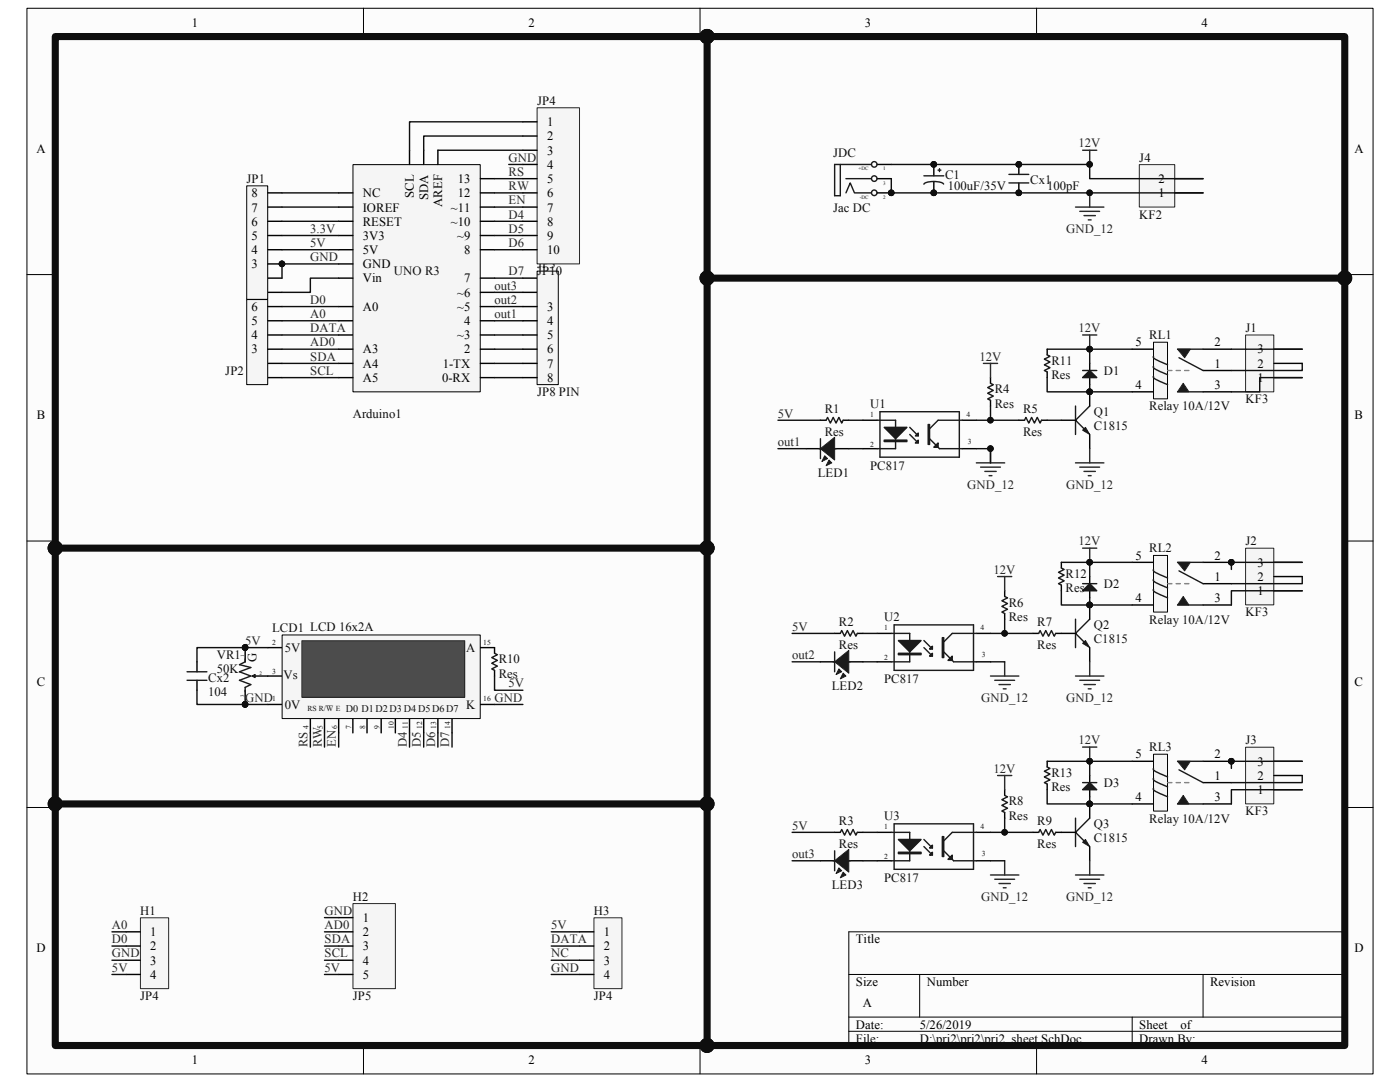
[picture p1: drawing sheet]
<svg xmlns="http://www.w3.org/2000/svg" width="279mm" height="216mm" viewBox="0 0 279 216" stroke-linecap="round" stroke-linejoin="round" font-family="sans-serif">
<path d="M5.4 1.7h268.6v212.6h-268.6z" fill="#fcfcfc"/>
<path d="M5.4 1.7h268.6v212.6h-268.6z" fill="none" stroke="#000" stroke-width=".2"/>
<path d="M11.1 7.4h257.3v201.2h-257.3z" fill="#fcfcfc"/>
<g fill="none" stroke="#000" stroke-width=".2">
<path d="M11 7.3h257.4v201.3h-257.4zM72.5 1.6v5.7M139.7 1.6v5.7M206.9 1.6v5.7M5.4 54.8h5.6M268.4 54.8h5.6M5.4 108h5.6M268.4 108h5.6M5.4 161.1h5.6M268.4 161.1h5.6M169.4 194.4h99M183.5 194.4v8.5"/>
<path d="M240.1 194.4v8.5M268.4 185.9h-99v22.7M72.5 208.6v5.7M139.7 208.6v5.7M169.4 202.9h99M169.4 205.8h99M206.9 208.6v5.7M226 202.9v5.7"/>
</g>
<path d="M172.2 83.9h2.9M172.2 89.5h2.9M192 83.9h2.8M192 89.5h2.8" fill="none" stroke="#000" stroke-width=".28"/>
<path d="M175.1 83.9h3.6v5.6h-3.6M175.6 82.2h15.9v9h-15.9zM181.6 85.3l1.7 1.7M181.6 86.7l1.7 1.7M185.5 87.5l2 2h4.5M192 83.9h-4.8l-1.7 1.7" fill="none" stroke="#1c1c1c" stroke-width=".28"/>
<path d="M176.5 85.3h4.5l-2.3 2.2z" fill="#1c1c1c"/>
<path d="M176.5 85.3h4.5l-2.3 2.2zM176.5 87.8h4.5v.3h-4.5zM176.5 88h4.5" fill="none" stroke="#1c1c1c" stroke-width=".28"/>
<path d="M183.3 87.8v.6h-.6z" fill="#1c1c1c"/>
<path d="M183.3 87.8v.6h-.6z" fill="none" stroke="#1c1c1c" stroke-width=".28"/>
<path d="M183.3 86.4v.6h-.6z" fill="#1c1c1c"/>
<path d="M183.3 86.4v.6h-.6zM185.2 84.7h.3v4h-.3zM185.4 84.7v4" fill="none" stroke="#1c1c1c" stroke-width=".28"/>
<path d="M187.2 88.4v.8h-.8z" fill="#1c1c1c"/>
<path d="M187.2 88.4v.8h-.8zM177.9 126.4h3.7v5.7h-3.7M178.4 124.7h15.9v9.1h-15.9zM184.4 127.8l1.7 1.7M184.4 129.2l1.7 1.7M188.3 130.1l2 2h4.5M194.8 126.4h-4.8l-1.7 1.7" fill="none" stroke="#1c1c1c" stroke-width=".28"/>
<path d="M175.1 126.4h2.8M175.1 132.1h2.8M194.8 126.4h2.9M194.8 132.1h2.9" fill="none" stroke="#000" stroke-width=".28"/>
<path d="M179.3 127.8h4.5l-2.2 2.3z" fill="#1c1c1c"/>
<path d="M179.3 127.8h4.5l-2.2 2.3zM179.3 130.4h4.5v.2h-4.5z" fill="none" stroke="#1c1c1c" stroke-width=".28"/>
<path d="M179.3 130.5h4.5" fill="none" stroke="#1c1c1c" stroke-width=".29"/>
<path d="M186.1 130.4v.5h-.6z" fill="#1c1c1c"/>
<path d="M186.1 130.4v.5h-.6z" fill="none" stroke="#1c1c1c" stroke-width=".28"/>
<path d="M186.1 128.9v.6h-.6z" fill="#1c1c1c"/>
<path d="M186.1 128.9v.6h-.6zM188.1 127.2h.2v4h-.2zM188.2 127.2v4" fill="none" stroke="#1c1c1c" stroke-width=".28"/>
<path d="M190 130.9v.9h-.8z" fill="#1c1c1c"/>
<path d="M190 130.9v.9h-.8zM177.9 166.1h3.7v5.7h-3.7M178.4 164.4h15.9v9.1h-15.9zM184.4 167.5l1.7 1.7M184.4 168.9l1.7 1.7M188.3 169.8l2 2h4.5M194.8 166.1h-4.8l-1.7 1.7" fill="none" stroke="#1c1c1c" stroke-width=".28"/>
<path d="M175.1 166.1h2.8M175.1 171.8h2.8M194.8 166.1h2.9M194.8 171.8h2.9" fill="none" stroke="#000" stroke-width=".28"/>
<path d="M179.3 167.5h4.5l-2.2 2.3z" fill="#1c1c1c"/>
<path d="M179.3 167.5h4.5l-2.2 2.3zM179.3 170.1h4.5v.2h-4.5zM179.3 170.2h4.5" fill="none" stroke="#1c1c1c" stroke-width=".28"/>
<path d="M186.1 170.1v.5h-.6z" fill="#1c1c1c"/>
<path d="M186.1 170.1v.5h-.6z" fill="none" stroke="#1c1c1c" stroke-width=".28"/>
<path d="M186.1 168.6v.6h-.6z" fill="#1c1c1c"/>
<path d="M186.1 168.6v.6h-.6zM188.1 166.9h.2v4h-.2zM188.2 166.9v4" fill="none" stroke="#1c1c1c" stroke-width=".28"/>
<path d="M190 170.6v.9h-.8z" fill="#1c1c1c"/>
<path d="M190 170.6v.9h-.8z" fill="none" stroke="#1c1c1c" stroke-width=".28"/>
<path d="M165.4 91.8l.6 .6-1.1 .5z" fill="#1c1c1c"/>
<path d="M165.4 91.8l.6 .6-1.1 .5z" fill="none" stroke="#1c1c1c" stroke-width=".2"/>
<path d="M164.6 90.9l.6 .6-1.2 .6z" fill="#1c1c1c"/>
<path d="M164.6 90.9l.6 .6-1.2 .6z" fill="none" stroke="#1c1c1c" stroke-width=".2"/>
<path d="M163.7 89.5l2.9-2.2v4.5z" fill="#1c1c1c"/>
<path d="M163.7 89.5l2.9-2.2v4.5z" fill="none" stroke="#1c1c1c" stroke-width=".2"/>
<path d="M163.5 89.5h.5M163.7 87.5v4M166 89.5h.9" fill="none" stroke="#1c1c1c" stroke-width=".28"/>
<path d="M160.9 89.5h2.8M166.6 89.5h2.8" fill="none" stroke="#000" stroke-width=".28"/>
<path d="M168.3 134.3l.5 .6-1.1 .6z" fill="#1c1c1c"/>
<path d="M168.3 134.3l.5 .6-1.1 .6z" fill="none" stroke="#1c1c1c" stroke-width=".2"/>
<path d="M167.4 133.5l.6 .5-1.1 .6z" fill="#1c1c1c"/>
<path d="M167.4 133.5l.6 .5-1.1 .6z" fill="none" stroke="#1c1c1c" stroke-width=".2"/>
<path d="M166.6 132.1l2.8-2.3v4.5z" fill="#1c1c1c"/>
<path d="M166.6 132.1l2.8-2.3v4.5z" fill="none" stroke="#1c1c1c" stroke-width=".2"/>
<path d="M166.3 132.1h.6M166.6 130.1v3.9M168.8 132.1h.9" fill="none" stroke="#1c1c1c" stroke-width=".28"/>
<path d="M163.7 132.1h2.9M169.4 132.1h2.8" fill="none" stroke="#000" stroke-width=".28"/>
<path d="M168.3 174l.5 .6-1.1 .6z" fill="#1c1c1c"/>
<path d="M168.3 174l.5 .6-1.1 .6z" fill="none" stroke="#1c1c1c" stroke-width=".2"/>
<path d="M167.4 173.2l.6 .5-1.1 .6z" fill="#1c1c1c"/>
<path d="M167.4 173.2l.6 .5-1.1 .6z" fill="none" stroke="#1c1c1c" stroke-width=".2"/>
<path d="M166.6 171.8l2.8-2.3v4.5z" fill="#1c1c1c"/>
<path d="M166.6 171.8l2.8-2.3v4.5z" fill="none" stroke="#1c1c1c" stroke-width=".2"/>
<g fill="none" stroke="#1c1c1c" stroke-width=".28">
<path d="M197.7 76.5l.5 .3-1.1 .5 1.1 .6-1.1 .6 1.1 .5-1.1 .6 .6 .3M164.9 83.9l.3-.6 .5 1.1 .6-1.1 .6 1.1 .5-1.1 .6 1.1 .3-.5M204.5 83.9l.2-.6 .6 1.1 .6-1.1 .5 1.1 .6-1.1 .6 1.1 .3-.5M214.6 81v5.7M217.5 81l-2.9 2.9 2.3 2.2M200.5 119l.6 .3-1.2 .6 1.2 .5-1.2 .6 1.2 .6-1.2 .5 .6 .3M167.7 126.4l.3-.6 .5 1.2 .6-1.2 .6 1.2 .5-1.2 .6 1.2 .3-.6M207.3 126.4l.3-.6 .5 1.2 .6-1.2 .6 1.2 .5-1.2 .6 1.2 .3-.6M200.5 158.7l.6 .3-1.2 .6 1.2 .5-1.2 .6 1.2 .6-1.2 .5 .6 .3M166.3 171.8h.6M166.6 169.8v3.9M167.7 166.1l.3-.6 .5 1.2 .6-1.2 .6 1.2 .5-1.2 .6 1.2 .3-.6"/>
<path d="M168.8 171.8h.9M207.3 166.1l.3-.6 .5 1.2 .6-1.2 .6 1.2 .5-1.2 .6 1.2 .3-.6"/>
</g>
<g fill="none" stroke="#000" stroke-width=".28">
<path d="M197.7 75.3v1.2M197.7 79.9v1.1M163.7 83.9h1.2M168.3 83.9h1.1M203.3 83.9h1.2M207.9 83.9h1.1M200.5 117.9v1.1M166.6 126.4h1.1M171.1 126.4h1.1M200.5 122.4v1.2M206.2 126.4h1.1M210.7 126.4h1.1"/>
<path d="M200.5 157.6v1.1M163.7 171.8h2.9M166.6 166.1h1.1M169.4 171.8h2.8M171.1 166.1h1.1M200.5 162.1v1.2M206.2 166.1h1.1M210.7 166.1h1.1"/>
</g>
<g fill="none" stroke="#0e0e0e" stroke-width=".28">
<path d="M155.3 89.5h5.6M155.3 83.9h8.4M169.4 89.5h2.8M169.4 83.9h2.8M194.8 83.9h8.5M194.8 89.5h2.9v2.9M197.7 81v2.9M158.1 132.1h5.6M158.1 126.4h8.5M172.2 132.1h2.9M172.2 126.4h2.9M197.7 126.4h8.5"/>
<path d="M197.7 132.1h2.8M200.5 123.6v2.8M158.1 171.8h5.6M158.1 166.1h8.5M172.2 171.8h2.9M172.2 166.1h2.9M197.7 166.1h8.5M197.7 171.8h2.8M200.5 163.3v2.8"/>
</g>
<g fill="#0e0e0e" stroke="#0e0e0e" stroke-width=".2">
<circle cx="197.7" cy="83.8" r=".55"/>
<circle cx="197.7" cy="89.5" r=".55"/>
<circle cx="200.5" cy="126.4" r=".55"/>
<circle cx="200.5" cy="166.1" r=".55"/>
<circle cx="217.5" cy="69.7" r=".55"/>
</g>
<g fill="none" stroke="#262626" stroke-width=".28">
<path d="M196.3 72.5h2.8M197.7 72.5v2.8M216.1 66.8h2.8M217.5 66.8v2.9M194.8 92.4h5.7M195.7 93.2h4M196.5 94.1h2.3M197.4 94.9h.6M197.7 89.5v2.9M199.1 115h2.8M200.5 115v2.9M197.7 134.9h5.6"/>
<path d="M198.5 135.7h4M199.4 136.6h2.2M200.2 137.4h.6M200.5 132.1v2.8M199.1 154.7h2.8M200.5 154.7v2.9M197.7 174.6h5.6M198.5 175.4h4M199.4 176.3h2.2M200.2 177.1h.6M200.5 171.8v2.8"/>
</g>
<path d="M216.6 85.3l.9 1.4-1.4-.9z" fill="#1c1c1c"/>
<path d="M216.6 85.3l.9 1.4-1.4-.9z" fill="none" stroke="#1c1c1c" stroke-width=".2"/>
<path d="M217.5 78.2v2.8M226 69.7h4.2M226 78.2h4.2M240.1 73.9h5.7M240.1 69.7h5.7M240.1 78.2h5.7M211.8 83.9h2.8M217.5 86.7v2.8" fill="none" stroke="#000" stroke-width=".28"/>
<circle cx="217.5" cy="78.2" r=".55" fill="#0e0e0e" stroke="#0e0e0e" stroke-width=".2"/>
<path d="M230.3 68.3h2.7v11.3h-2.7z" fill="#f5f5f5"/>
<path d="M230.2 68.3h2.8v11.3h-2.8z" fill="none" stroke="#000" stroke-width=".2"/>
<path d="M230.2 73.1a.36 .36 0 0 0 .3 .5l2.5 1.2M230.2 75.1a.36 .36 0 0 0 .3 .5l2.5 1.2M230.2 71.1v.1a.36 .36 0 0 0 .3 .5l2.5 1.1" fill="none" stroke="#1c1c1c" stroke-width=".28"/>
<path d="M235 69.7h2.6l-1.2 1.7z" fill="#1c1c1c"/>
<path d="M235 69.7h2.6l-1.2 1.7z" fill="none" stroke="#1c1c1c" stroke-width=".2"/>
<path d="M236.1 76.5l1.2 1.7h-2.3z" fill="#1c1c1c"/>
<path d="M236.1 76.5l1.2 1.7h-2.3z" fill="none" stroke="#1c1c1c" stroke-width=".2"/>
<path d="M235 78.2h5.1M235 69.7h5.1M235.3 71.4l4.8 2.5" fill="none" stroke="#1c1c1c" stroke-width=".28"/>
<path d="M237.3 73.9h-4.3" fill="none" stroke="#808080" stroke-width=".28" stroke-dasharray=".8 .8"/>
<path d="M217.5 72.5v1.4M217.5 75.3v1.5" fill="none" stroke="#000" stroke-width=".28"/>
<path d="M217.5 73.9l1.4 1.4h-2.8z" fill="#1c1c1c"/>
<path d="M216.1 73.9h2.8M217.5 73.9l1.4 1.4h-2.8zM214.6 123.6v5.6M217.5 123.6l-2.9 2.8 2.3 2.3" fill="none" stroke="#1c1c1c" stroke-width=".28"/>
<path d="M217.5 76.8v1.4h8.5M226 69.7h-8.5v2.8M209 83.9h2.8" fill="none" stroke="#0e0e0e" stroke-width=".28"/>
<g fill="#0e0e0e" stroke="#0e0e0e" stroke-width=".2">
<circle cx="217.5" cy="69.7" r=".55"/>
<circle cx="217.5" cy="78.2" r=".55"/>
<circle cx="217.5" cy="112.2" r=".55"/>
</g>
<path d="M214.6 92.4h5.7M215.5 93.2h4M216.3 94.1h2.3M217.2 94.9h.6M217.5 89.5v2.9M216.1 109.4h2.8M217.5 109.4v2.8" fill="none" stroke="#262626" stroke-width=".28"/>
<path d="M216.6 127.8l.9 1.4-1.4-.8z" fill="#1c1c1c"/>
<path d="M216.6 127.8l.9 1.4-1.4-.8z" fill="none" stroke="#1c1c1c" stroke-width=".2"/>
<path d="M226 112.2h4.2M240.1 116.5h5.7M240.1 112.2h5.7M211.8 126.4h2.8M217.5 120.7v2.9M217.5 129.2v2.9M226 120.7h4.2M240.1 120.7h5.7" fill="none" stroke="#000" stroke-width=".28"/>
<g fill="#0e0e0e" stroke="#0e0e0e" stroke-width=".2">
<circle cx="217.5" cy="120.7" r=".55"/>
<circle cx="245.7" cy="112.2" r=".55"/>
</g>
<path d="M230.3 110.9h2.7v11.2h-2.7z" fill="#f5f5f5"/>
<path d="M230.2 110.8h2.8v11.3h-2.8z" fill="none" stroke="#000" stroke-width=".2"/>
<path d="M230.2 115.6v.1a.36 .36 0 0 0 .3 .5l2.5 1.1M230.2 117.6v.1a.36 .36 0 0 0 .3 .5l2.5 1.1M230.2 113.6v.1a.36 .36 0 0 0 .3 .5l2.5 1.1" fill="none" stroke="#1c1c1c" stroke-width=".28"/>
<path d="M235 112.2h2.6l-1.2 1.7z" fill="#1c1c1c"/>
<path d="M235 112.2h2.6l-1.2 1.7z" fill="none" stroke="#1c1c1c" stroke-width=".2"/>
<path d="M236.1 119l1.2 1.7h-2.3z" fill="#1c1c1c"/>
<path d="M236.1 119l1.2 1.7h-2.3z" fill="none" stroke="#1c1c1c" stroke-width=".2"/>
<path d="M235 112.2h5.1M235.3 113.9l4.8 2.6M235 120.7h5.1" fill="none" stroke="#1c1c1c" stroke-width=".28"/>
<path d="M237.3 116.5h-4.3" fill="none" stroke="#808080" stroke-width=".28" stroke-dasharray=".8 .8"/>
<circle cx="245.7" cy="112.2" r=".55" fill="#0e0e0e" stroke="#0e0e0e" stroke-width=".2"/>
<path d="M217.5 115v1.5M217.5 117.9v1.4" fill="none" stroke="#000" stroke-width=".28"/>
<path d="M217.5 116.5l1.4 1.4h-2.8z" fill="#1c1c1c"/>
<path d="M216.1 116.5h2.8M217.5 116.5l1.4 1.4h-2.8zM214.6 163.3v5.6M217.5 163.3l-2.9 2.8 2.3 2.3" fill="none" stroke="#1c1c1c" stroke-width=".28"/>
<path d="M217.5 119.3v1.4h8.5M226 112.2h-8.5v2.8" fill="none" stroke="#0e0e0e" stroke-width=".28"/>
<g fill="#0e0e0e" stroke="#0e0e0e" stroke-width=".2">
<circle cx="217.5" cy="112.2" r=".55"/>
<circle cx="217.5" cy="120.7" r=".55"/>
<circle cx="217.5" cy="151.9" r=".55"/>
</g>
<path d="M214.6 134.9h5.7M215.5 135.7h4M216.3 136.6h2.3M217.2 137.4h.6M217.5 132.1v2.8M216.1 149.1h2.8M217.5 149.1v2.8" fill="none" stroke="#262626" stroke-width=".28"/>
<path d="M216.6 167.5l.9 1.4-1.4-.8z" fill="#1c1c1c"/>
<path d="M216.6 167.5l.9 1.4-1.4-.8z" fill="none" stroke="#1c1c1c" stroke-width=".2"/>
<path d="M226 151.9h4.2M240.1 156.2h5.7M240.1 151.9h5.7M211.8 166.1h2.8M217.5 160.4v2.9M217.5 168.9v2.9M226 160.4h4.2M240.1 160.4h5.7" fill="none" stroke="#000" stroke-width=".28"/>
<g fill="#0e0e0e" stroke="#0e0e0e" stroke-width=".2">
<circle cx="217.5" cy="160.4" r=".55"/>
<circle cx="245.7" cy="151.9" r=".55"/>
</g>
<path d="M230.3 150.5h2.7v11.3h-2.7z" fill="#f5f5f5"/>
<path d="M230.2 150.5h2.8v11.3h-2.8z" fill="none" stroke="#000" stroke-width=".2"/>
<path d="M230.2 155.3v.1a.36 .36 0 0 0 .3 .5l2.5 1.1M230.2 157.3v.1a.36 .36 0 0 0 .3 .5l2.5 1.1M230.2 153.3v.1a.36 .36 0 0 0 .3 .5l2.5 1.1" fill="none" stroke="#1c1c1c" stroke-width=".28"/>
<path d="M235 151.9h2.6l-1.2 1.7z" fill="#1c1c1c"/>
<path d="M235 151.9h2.6l-1.2 1.7z" fill="none" stroke="#1c1c1c" stroke-width=".2"/>
<path d="M236.1 158.7l1.2 1.7h-2.3z" fill="#1c1c1c"/>
<path d="M236.1 158.7l1.2 1.7h-2.3z" fill="none" stroke="#1c1c1c" stroke-width=".2"/>
<path d="M235 151.9h5.1M235.3 153.6l4.8 2.6M235 160.4h5.1" fill="none" stroke="#1c1c1c" stroke-width=".28"/>
<path d="M237.3 156.2h-4.3" fill="none" stroke="#808080" stroke-width=".28" stroke-dasharray=".8 .8"/>
<circle cx="245.7" cy="151.9" r=".55" fill="#0e0e0e" stroke="#0e0e0e" stroke-width=".2"/>
<path d="M217.5 154.7v1.5M217.5 157.6v1.4" fill="none" stroke="#000" stroke-width=".28"/>
<path d="M217.5 156.2l1.4 1.4h-2.8z" fill="#1c1c1c"/>
<path d="M216.1 156.2h2.8M217.5 156.2l1.4 1.4h-2.8z" fill="none" stroke="#1c1c1c" stroke-width=".28"/>
<path d="M217.5 159v1.4h8.5M226 151.9h-8.5v2.8" fill="none" stroke="#0e0e0e" stroke-width=".28"/>
<g fill="#0e0e0e" stroke="#0e0e0e" stroke-width=".2">
<circle cx="217.5" cy="151.9" r=".55"/>
<circle cx="217.5" cy="160.4" r=".55"/>
</g>
<path d="M214.6 174.6h5.7M215.5 175.4h4M216.3 176.3h2.3M217.2 177.1h.6M217.5 171.8v2.8" fill="none" stroke="#262626" stroke-width=".28"/>
<path d="M248.6 66.9h5.6v11.3h-5.6z" fill="#f5f5f5"/>
<path d="M248.6 66.8h5.6v11.4h-5.6z" fill="none" stroke="#262626" stroke-width=".2"/>
<path d="M254.2 75.3h5.7M254.2 72.5h5.7M254.2 69.7h5.7" fill="none" stroke="#000" stroke-width=".28"/>
<path d="M248.6 109.4h5.6v11.3h-5.6z" fill="#f5f5f5"/>
<path d="M248.6 109.4h5.6v11.3h-5.6z" fill="none" stroke="#262626" stroke-width=".2"/>
<path d="M254.2 117.9h5.7M254.2 115h5.7M254.2 112.2h5.7" fill="none" stroke="#000" stroke-width=".28"/>
<path d="M248.6 149.1h5.6v11.3h-5.6z" fill="#f5f5f5"/>
<path d="M248.6 149.1h5.6v11.3h-5.6z" fill="none" stroke="#262626" stroke-width=".2"/>
<path d="M254.2 157.6h5.7M254.2 154.7h5.7M254.2 151.9h5.7" fill="none" stroke="#000" stroke-width=".28"/>
<path d="M28.1 183.2h5.6v14.1h-5.6z" fill="#f5f5f5"/>
<path d="M28 183.1h5.7v14.2h-5.7z" fill="none" stroke="#262626" stroke-width=".2"/>
<path d="M25.2 185.9h2.8M25.2 188.8h2.8M25.2 191.6h2.8M25.2 194.4h2.8" fill="none" stroke="#000" stroke-width=".28"/>
<path d="M22.3 185.9h2.9M22.3 188.8h2.9M22.3 191.6h2.9M22.3 194.4h2.9" fill="none" stroke="#0e0e0e" stroke-width=".28"/>
<path d="M70.5 180.3h8.4v17h-8.4z" fill="#f5f5f5"/>
<path d="M70.4 180.3h8.5v17h-8.5z" fill="none" stroke="#262626" stroke-width=".2"/>
<path d="M67.6 183.1h2.8M67.6 185.9h2.8M67.6 188.8h2.8M67.6 191.6h2.8M67.6 194.4h2.8" fill="none" stroke="#000" stroke-width=".28"/>
<path d="M64.8 194.4h2.8M64.8 191.6h2.8M64.8 188.8h2.8M64.8 185.9h2.8M64.8 183.1h2.8" fill="none" stroke="#0e0e0e" stroke-width=".28"/>
<path d="M118.6 183.2h5.5v14.1h-5.5z" fill="#f5f5f5"/>
<path d="M118.5 183.1h5.6v14.2h-5.6z" fill="none" stroke="#262626" stroke-width=".2"/>
<path d="M175.1 32.8h2.8M175.1 35.6h2.8M175.1 38.5h2.8M186.4 32.8v2.3M186.4 36.2v2.3M203.3 32.8v2M203.3 36.5v2M115.7 185.9h2.8M115.7 188.8h2.8M115.7 191.6h2.8M115.7 194.4h2.8" fill="none" stroke="#000" stroke-width=".28"/>
<path d="M110 185.9h5.7M110 188.8h5.7M110 191.6h5.7M110 194.4h5.7" fill="none" stroke="#0e0e0e" stroke-width=".28"/>
<path d="M141.1 7.3v48.2M11 160.4h130.1v48.2" fill="none" stroke="#0e0e0e" stroke-width="1.4"/>
<g fill="#0e0e0e" stroke="#0e0e0e" stroke-width=".2">
<circle cx="11" cy="160.4" r="1.4"/>
<circle cx="141.1" cy="160.4" r="1.4"/>
<circle cx="141.1" cy="208.6" r="1.4"/>
<circle cx="177.9" cy="38.5" r=".55"/>
<circle cx="186.3" cy="32.8" r=".55"/>
<circle cx="186.3" cy="38.5" r=".55"/>
<circle cx="203.3" cy="38.5" r=".55"/>
<circle cx="203.3" cy="32.8" r=".55"/>
<circle cx="217.5" cy="32.8" r=".55"/>
<circle cx="217.5" cy="38.5" r=".55"/>
<circle cx="141.1" cy="55.5" r="1.4"/>
<circle cx="141.1" cy="7.3" r="1.4"/>
</g>
<g fill="none" stroke="#1c1c1c" stroke-width=".28">
<path d="M167.7 32.8v6.3h-1.1v-6.3h7.3M168.8 38.5l.9-2 .8 2h3.4M168.8 35.6h5.1M184.4 35.1h3.9M187.2 33.9h.6M187.5 33.7v.5M188.3 36.7a4.1 4.1 0 0 0-3.8-.1l-.1 .2M201.4 36.5h3.9M201.4 34.8h3.9"/>
<circle cx="174.5" cy="38.5" r=".55"/>
<circle cx="174.5" cy="35.6" r=".55"/>
<circle cx="174.5" cy="32.8" r=".55"/>
</g>
<path d="M216.1 30h2.8M217.5 30v2.8M217.5 38.5v2.8M214.6 41.3h5.7M215.5 42.2h4M216.3 43h2.3M217.2 43.9h.6" fill="none" stroke="#262626" stroke-width=".28"/>
<path d="M227.4 32.9h7v8.4h-7z" fill="#f5f5f5"/>
<path d="M227.4 32.9h7v8.4h-7z" fill="none" stroke="#262626" stroke-width=".2"/>
<g fill="none" stroke="#000" stroke-width=".28">
<path d="M234.4 38.5h5.7M234.4 35.6h5.7M53.5 129.2h2.8M53.5 134.9h2.8M95.9 129.2h2.8M53.5 140.6h2.8M61.9 143.4v2.8M64.8 143.4v2.8M67.6 143.4v2.8M70.4 143.4v2.8M73.2 143.4v2.8M76.1 143.4v2.8"/>
<path d="M78.9 143.4v2.8M81.7 143.4v2.8M84.6 143.4v2.8M87.4 143.4v2.8M90.2 143.4v2.8M95.9 140.6h2.8"/>
</g>
<path d="M56.3 126.7h39.5v16.7h-39.5z" fill="#f5f5f5"/>
<path d="M56.3 126.7h39.5v16.7h-39.5z" fill="none" stroke="#000" stroke-width=".2"/>
<path d="M60.3 127.9h32.5v11.2h-32.5z" fill="#4c4c4c"/>
<path d="M60.2 127.8h32.6v11.3h-32.6z" fill="none" stroke="#262626" stroke-width=".2"/>
<path d="M48.9 129.2v2.9M48.9 137.7v2.9M50.6 134.9h2.9" fill="none" stroke="#000" stroke-width=".28"/>
<g fill="#0e0e0e" stroke="#0e0e0e" stroke-width=".2">
<circle cx="48.9" cy="140.6" r=".55"/>
<circle cx="48.9" cy="129.2" r=".55"/>
</g>
<path d="M48.9 131.5v.6M48.9 137.2v.8M50.3 134.9h.3" fill="none" stroke="#1c1c1c" stroke-width=".28"/>
<path d="M50.3 134.9l.6-.3v.6z" fill="#1c1c1c"/>
<path d="M48.9 132.1l-1.1 .5 2.3 .6-2.3 .8 2.3 .9-2.3 .8 2.3 .9-1.2 .6M50.3 134.9l.6-.3v.6zM98.7 130.4l.6 .2-1.2 .6 1.2 .6-1.2 .5 1.2 .6-1.2 .6 .6 .3" fill="none" stroke="#1c1c1c" stroke-width=".28"/>
<g fill="#0e0e0e" stroke="#0e0e0e" stroke-width=".2">
<circle cx="48.9" cy="140.6" r=".55"/>
<circle cx="48.9" cy="129.2" r=".55"/>
<circle cx="11" cy="109.4" r="1.4"/>
<circle cx="141.1" cy="109.4" r="1.4"/>
<circle cx="141.1" cy="7.3" r="1.4"/>
<circle cx="268.4" cy="55.5" r="1.4"/>
<circle cx="141.1" cy="208.6" r="1.4"/>
<circle cx="11" cy="160.4" r="1.4"/>
<circle cx="141.1" cy="160.4" r="1.4"/>
<circle cx="141.1" cy="55.5" r="1.4"/>
<circle cx="245.7" cy="112.2" r=".55"/>
<circle cx="245.7" cy="151.9" r=".55"/>
</g>
<path d="M67.6 66.8h2.8M67.6 64h2.8M98.7 129.2v1.2M98.7 133.8v1.1" fill="none" stroke="#000" stroke-width=".28"/>
<g fill="none" stroke="#0e0e0e" stroke-width=".28">
<path d="M245.8 69.7h14.1M259.9 72.5v1.4h-14.1M259.9 75.3h-8.5v2.9h-5.6M11 109.4h130.1M259.9 112.2h-14.1v1.4M259.9 117.9h-14.1v2.8M259.9 115v1.5h-14.1M98.7 134.9v2.8h5.7M61.9 146.2v2.9M64.8 146.2v2.9M67.6 146.2v2.9M81.7 146.2v2.9"/>
<path d="M84.6 146.2v2.9M87.4 146.2v2.9M90.2 146.2v2.9M98.7 140.6h5.7M259.9 151.9h-14.1v1.4M259.9 154.7v1.5h-14.1M259.9 157.6h-14.1v2.8"/>
</g>
<path d="M11 7.3h257.4v201.3h-257.4zM268.4 55.5h-127.3v104.9M11 109.4h130.1" fill="none" stroke="#0e0e0e" stroke-width="1.4"/>
<path d="M70.5 32.9h25.3v45.3h-25.3z" fill="#f5f5f5"/>
<path d="M70.4 32.9h25.4v45.3h-25.4z" fill="none" stroke="#000" stroke-width=".2"/>
<g fill="none" stroke="#000" stroke-width=".28">
<path d="M67.6 38.5h2.8M81.7 30v2.8M84.6 30v2.8M87.4 30v2.8M95.9 38.5h2.8M95.9 35.6h2.8M53.5 55.5h2.8M53.5 58.3h2.8M67.6 55.5h2.8M67.6 52.7h2.8M67.6 47h2.8M67.6 49.8h2.8"/>
<path d="M67.6 44.2h2.8M67.6 41.3h2.8M95.9 55.5h2.8M95.9 47h2.8M95.9 49.8h2.8M95.9 44.2h2.8M95.9 41.3h2.8M95.9 58.3h2.8M67.6 69.7h2.8M67.6 72.5h2.8M67.6 61.2h2.8M67.6 75.3h2.8"/>
<path d="M95.9 69.7h2.8M95.9 72.5h2.8M95.9 61.2h2.8M95.9 75.3h2.8M95.9 64h2.8M95.9 66.8h2.8M209 69.7v1.1M209 74.2v1.1M211.8 112.2v1.1M211.8 116.7v1.2M39.3 132.1v1.9M39.3 135.7v2"/>
<path d="M209 151.9v1.1M209 156.4v1.2"/>
</g>
<g fill="none" stroke="#0e0e0e" stroke-width=".28">
<path d="M98.7 35.6h5.7M98.7 38.5h5.7M98.7 41.3h5.7M98.7 44.2h5.7M98.7 47h5.7M98.7 49.8h5.7M98.7 58.3h5.7M98.7 55.5h5.7M98.7 61.2h5.7M98.7 64h5.7M98.7 66.8h5.7M98.7 69.7h5.7"/>
<path d="M98.7 72.5h5.7M98.7 75.3h5.7M209 75.3v2.9h8.5M209 69.7h8.5M211.8 117.9v2.8h5.7M211.8 112.2h5.7M39.3 137.7v2.9h14.2M53.5 129.2h-14.2v2.9M209 157.6v2.8h8.5M209 151.9h8.5"/>
</g>
<g fill="#0e0e0e" stroke="#0e0e0e" stroke-width=".2">
<circle cx="217.5" cy="69.7" r=".55"/>
<circle cx="217.5" cy="78.2" r=".55"/>
<circle cx="217.5" cy="151.9" r=".55"/>
<circle cx="217.5" cy="160.4" r=".55"/>
<circle cx="217.5" cy="120.7" r=".55"/>
<circle cx="217.5" cy="112.2" r=".55"/>
<circle cx="48.9" cy="129.2" r=".55"/>
<circle cx="48.9" cy="140.6" r=".55"/>
</g>
<path d="M209 70.8l.6 .3-1.2 .6 1.2 .5-1.2 .6 1.2 .6-1.2 .5 .6 .3M211.8 113.3l.6 .3-1.1 .6 1.1 .6-1.1 .5 1.1 .6-1.1 .6 .5 .2M37.3 135.7h4M37.3 134h4M209 153l.6 .3-1.2 .6 1.2 .6-1.2 .5 1.2 .6-1.2 .6 .6 .2" fill="none" stroke="#1c1c1c" stroke-width=".28"/>
<path d="M49.3 37.1h4.1v22.6h-4.1z" fill="#f5f5f5"/>
<path d="M49.2 37.1h4.2v22.6h-4.2z" fill="none" stroke="#000" stroke-width=".2"/>
<path d="M53.5 38.5h2.8M53.5 52.7h2.8M53.5 49.8h2.8M53.5 47h2.8M53.5 44.2h2.8M53.5 41.3h2.8M53.5 75.3h2.8M53.5 72.5h2.8" fill="none" stroke="#000" stroke-width=".28"/>
<circle cx="56.3" cy="52.6" r=".55" fill="#0e0e0e" stroke="#0e0e0e" stroke-width=".2"/>
<path d="M56.3 38.5h11.3M56.3 49.8h11.3M56.3 47h11.3M56.3 44.2h11.3M56.3 41.3h11.3M67.6 55.5h-5.7v2.8h-5.6M67.6 52.7h-11.3v2.8" fill="none" stroke="#0e0e0e" stroke-width=".28"/>
<path d="M49.3 59.8h4.1v17h-4.1z" fill="#f5f5f5"/>
<path d="M49.2 59.8h4.2v17h-4.2z" fill="none" stroke="#000" stroke-width=".2"/>
<path d="M104.4 55.5h2.8M104.4 58.3h2.8M53.5 69.7h2.8M53.5 66.8h2.8M53.5 64h2.8M53.5 61.2h2.8" fill="none" stroke="#000" stroke-width=".28"/>
<path d="M56.3 61.2h11.3M56.3 64h11.3M56.3 66.8h11.3M56.3 69.7h11.3M56.3 75.3h11.3M56.3 72.5h11.3" fill="none" stroke="#0e0e0e" stroke-width=".28"/>
<path d="M107.2 54.1h4.2v22.7h-4.2z" fill="#f5f5f5"/>
<path d="M107.2 54.1h4.2v22.7h-4.2z" fill="none" stroke="#000" stroke-width=".2"/>
<path d="M104.4 61.2h2.8M104.4 64h2.8M104.4 66.8h2.8M104.4 69.7h2.8M104.4 72.5h2.8M104.4 75.3h2.8" fill="none" stroke="#000" stroke-width=".28"/>
<path d="M107.2 21.5h8.5v31.2h-8.5z" fill="#f5f5f5"/>
<path d="M107.2 21.5h8.5v31.2h-8.5z" fill="none" stroke="#262626" stroke-width=".2"/>
<path d="M104.4 24.3h2.8M104.4 27.1h2.8M104.4 30h2.8M104.4 32.8h2.8M104.4 35.6h2.8M104.4 38.5h2.8M104.4 41.3h2.8M104.4 44.2h2.8M104.4 47h2.8M104.4 49.8h2.8" fill="none" stroke="#000" stroke-width=".28"/>
<path d="M87.4 30h17M101.5 32.8h2.9M104.4 27.1h-19.8v2.9M104.4 24.3h-22.7v5.7M177.9 32.8h39.6v2.8h22.6M177.9 35.6v2.9h62.2" fill="none" stroke="#0e0e0e" stroke-width=".28"/>
<g fill="#0e0e0e" stroke="#0e0e0e" stroke-width=".2">
<circle cx="186.3" cy="32.8" r=".55"/>
<circle cx="203.3" cy="32.8" r=".55"/>
<circle cx="217.5" cy="32.8" r=".55"/>
<circle cx="177.9" cy="38.5" r=".55"/>
<circle cx="186.3" cy="38.5" r=".55"/>
<circle cx="203.3" cy="38.5" r=".55"/>
<circle cx="217.5" cy="38.5" r=".55"/>
</g>
<g font-size="2.5">
<text x="38.3" y="5.3">1</text>
<text x="105.5" y="5.3">2</text>
<text x="172.6" y="5.3">3</text>
<text x="239.8" y="5.3">4</text>
<text x="109.2" y="25.2">1</text>
<text x="109.2" y="28">2</text>
<text x="7.3" y="30.5">A</text>
<text x="109.2" y="30.9">3</text>
<text x="109.2" y="33.7">4</text>
<text x="270.3" y="30.5">A</text>
<text x="50.2" y="39.4">8</text>
<text x="72.4" y="39.4">NC</text>
<text x="82.6" y="39.5" transform="rotate(-90 82.6 39.5)">SCL</text>
<text x="85.4" y="39.9" transform="rotate(-90 85.4 39.9)">SDA</text>
<text x="88.3" y="41.3" transform="rotate(-90 88.3 41.3)">AREF</text>
<text x="91.4" y="36.5">13</text>
<text x="91.4" y="39.4">12</text>
<text x="109.2" y="36.5">5</text>
<text x="109.2" y="39.4">6</text>
<text x="231.2" y="39.4">1</text>
<text x="231.2" y="36.5">2</text>
<text x="50.2" y="47.8">5</text>
<text x="50.2" y="45">6</text>
<text x="50.2" y="42.2">7</text>
<text x="72.4" y="47.8">3V3</text>
<text x="72.4" y="45">RESET</text>
<text x="72.4" y="42.2">IOREF</text>
<text x="90" y="45">~10</text>
<text x="90" y="42.2">~11</text>
<text x="91.2" y="47.8">~9</text>
<text x="109.2" y="42.2">7</text>
<text x="109.2" y="45">8</text>
<text x="109.2" y="47.8">9</text>
<text x="50.2" y="53.5">3</text>
<text x="50.2" y="50.7">4</text>
<text x="72.4" y="53.5">GND</text>
<text x="72.4" y="50.7">5V</text>
<text x="92.6" y="50.7">8</text>
<text x="109.2" y="50.7">10</text>
<text x="72.4" y="56.3">Vin</text>
<text x="91.2" y="59.2">~6</text>
<text x="92.6" y="56.3">7</text>
<text x="109.2" y="56.3">1</text>
<text x="50.2" y="64.9">5</text>
<text x="50.2" y="62">6</text>
<text x="72.4" y="62">A0</text>
<text x="91.2" y="62">~5</text>
<text x="92.6" y="64.9">4</text>
<text x="109.2" y="62">3</text>
<text x="109.2" y="64.9">4</text>
<text x="50.2" y="70.5">3</text>
<text x="50.2" y="67.7">4</text>
<text x="72.4" y="70.5">A3</text>
<text x="91.2" y="67.7">~3</text>
<text x="92.6" y="70.5">2</text>
<text x="109.2" y="67.7">5</text>
<text x="109.2" y="70.5">6</text>
<text x="226.6" y="69.1">5</text>
<text x="242.3" y="69.1">2</text>
<text x="251" y="70.5">3</text>
<text x="72.4" y="73.4">A4</text>
<text x="72.4" y="76.2">A5</text>
<text x="88.2" y="76.2">0-RX</text>
<text x="88.3" y="73.4">1-TX</text>
<text x="109.2" y="73.4">7</text>
<text x="109.2" y="76.2">8</text>
<text x="226.6" y="77.6">4</text>
<text x="242.3" y="73.4">1</text>
<text x="242.3" y="77.6">3</text>
<text x="251" y="76.2">1</text>
<text x="251" y="73.4">2</text>
<text x="7.4" y="83.6">B</text>
<text x="270.3" y="83.6">B</text>
<text x="226.6" y="111.7">5</text>
<text x="242.3" y="111.7">2</text>
<text x="251" y="113.1">3</text>
<text x="242.3" y="115.9">1</text>
<text x="251" y="118.7">1</text>
<text x="251" y="115.9">2</text>
<text x="226.6" y="120.2">4</text>
<text x="242.3" y="120.2">3</text>
<text x="7.4" y="136.8">C</text>
<text x="270.3" y="136.8">C</text>
<text x="226.6" y="151.3">5</text>
<text x="242.3" y="155.6">1</text>
<text x="242.3" y="151.3">2</text>
<text x="251" y="155.6">2</text>
<text x="251" y="152.8">3</text>
<text x="226.6" y="159.8">4</text>
<text x="242.3" y="159.8">3</text>
<text x="251" y="158.5">1</text>
<text x="72.4" y="184">1</text>
<text x="7.3" y="190">D</text>
<text x="30" y="186.8">1</text>
<text x="30" y="189.7">2</text>
<text x="72.4" y="186.8">2</text>
<text x="72.4" y="189.7">3</text>
<text x="120.5" y="186.8">1</text>
<text x="120.5" y="189.7">2</text>
<text x="170.8" y="188.2">Title</text>
<text x="270.3" y="190">D</text>
<text x="30" y="192.5">3</text>
<text x="30" y="195.3">4</text>
<text x="72.4" y="192.5">4</text>
<text x="72.4" y="195.3">5</text>
<text x="120.5" y="192.5">3</text>
<text x="120.5" y="195.3">4</text>
<text x="170.8" y="196.7">Size</text>
<text x="184.9" y="196.7">Number</text>
<text x="241.5" y="196.7">Revision</text>
<text x="172.2" y="201">A</text>
<text x="170.8" y="205.2">Date:</text>
<text x="170.8" y="208.1">File:</text>
<text x="183.5" y="205.2">5/26/2019</text>
<text x="183.5" y="208.1">D:\prj2\prj2\prj2_sheet.SchDoc</text>
<text x="227.4" y="205.2">Sheet</text>
<text x="227.4" y="208.1">Drawn By:</text>
<text x="235.6" y="205.2">of</text>
<text x="38.3" y="212.3">1</text>
<text x="105.5" y="212.3">2</text>
<text x="172.6" y="212.3">3</text>
<text x="239.8" y="212.3">4</text>
</g>
<g font-size="2.5" fill="#0e0e0e">
<text x="107.2" y="20.9">JP4</text>
<text x="166.3" y="31.4">JDC</text>
<text x="188.6" y="35.6">C1</text>
<text x="227.4" y="32.3">J4</text>
<text x="49.2" y="36.5">JP1</text>
<text x="189.2" y="37.9">100uF/35V</text>
<text x="205.6" y="36.8">Cx1</text>
<text x="209" y="37.9">100pF</text>
<text x="166.3" y="42.2">Jac DC</text>
<text x="227.4" y="43.6">KF2</text>
<text x="107.2" y="53.5">JP3</text>
<text x="78.6" y="54.9">UNO R3</text>
<text x="107.2" y="54.9">JP10</text>
<text x="229.4" y="67.7">RL1</text>
<text x="248.6" y="66.3">J1</text>
<text x="45" y="74.8">JP2</text>
<text x="209.8" y="72.8">R11</text>
<text x="209.8" y="75.6">Res</text>
<text x="220.3" y="74.8">D1</text>
<text x="70.4" y="83.3">Arduino1</text>
<text x="107.2" y="79">JP8 PIN</text>
<text x="164.6" y="82.5">R1</text>
<text x="173.6" y="81.3">U1</text>
<text x="198.5" y="78.5">R4</text>
<text x="198.5" y="81.3">Res</text>
<text x="204.2" y="82.5">R5</text>
<text x="218.3" y="83">Q1</text>
<text x="229.4" y="81.9">Relay 10A/12V</text>
<text x="248.6" y="80.5">KF3</text>
<text x="164.6" y="87">Res</text>
<text x="204.2" y="87">Res</text>
<text x="218.3" y="85.9">C1815</text>
<text x="163.2" y="95.2">LED1</text>
<text x="173.6" y="93.8">PC817</text>
<text x="229.4" y="110.2">RL2</text>
<text x="248.6" y="108.8">J2</text>
<text x="212.7" y="115.4">R12</text>
<text x="212.7" y="118.2">Res</text>
<text x="220.3" y="117.3">D2</text>
<text x="167.4" y="125">R2</text>
<text x="176.4" y="123.9">U2</text>
<text x="201.3" y="121">R6</text>
<text x="201.3" y="123.9">Res</text>
<text x="207" y="125">R7</text>
<text x="218.3" y="125.6">Q2</text>
<text x="229.4" y="124.4">Relay 10A/12V</text>
<text x="248.6" y="123">KF3</text>
<text x="43.3" y="131.5">VR1</text>
<text x="54.3" y="126.1">LCD1 LCD 16x2A</text>
<text x="56.9" y="130.1">5V</text>
<text x="93" y="130.1">A</text>
<text x="167.4" y="129.5">Res</text>
<text x="207" y="129.5">Res</text>
<text x="218.3" y="128.4">C1815</text>
<text x="41.6" y="136.1">Cx2</text>
<text x="43.3" y="134.3">50K</text>
<text x="51.2" y="132.1" transform="rotate(-90 51.2 132.1)">G</text>
<text x="56.6" y="135.5">Vs</text>
<text x="99.5" y="132.4">R10</text>
<text x="99.5" y="135.2">Res</text>
<text x="166" y="137.8">LED2</text>
<text x="176.4" y="136.3">PC817</text>
<text x="41.6" y="138.9">104</text>
<text x="56.9" y="141.4">0V</text>
<text x="93" y="141.4">K</text>
<text x="229.4" y="149.9">RL3</text>
<text x="248.6" y="148.5">J3</text>
<text x="209.8" y="155">R13</text>
<text x="201.3" y="160.7">R8</text>
<text x="209.8" y="157.9">Res</text>
<text x="220.3" y="157">D3</text>
<text x="167.4" y="164.7">R3</text>
<text x="176.4" y="163.5">U3</text>
<text x="201.3" y="163.5">Res</text>
<text x="207" y="164.7">R9</text>
<text x="218.3" y="165.3">Q3</text>
<text x="229.4" y="164.1">Relay 10A/12V</text>
<text x="248.6" y="162.7">KF3</text>
<text x="167.4" y="169.2">Res</text>
<text x="207" y="169.2">Res</text>
<text x="218.3" y="168.1">C1815</text>
<text x="70.4" y="179.7">H2</text>
<text x="166" y="177.5">LED3</text>
<text x="176.4" y="176">PC817</text>
<text x="28" y="182.5">H1</text>
<text x="118.5" y="182.5">H3</text>
<text x="28" y="199.6">JP4</text>
<text x="70.4" y="199.6">JP5</text>
<text x="118.5" y="199.6">JP4</text>
</g>
<g font-size="2.5" fill="#262626">
<text x="215.3" y="29.4">12V</text>
<text x="101.5" y="35.1">RS</text>
<text x="101.5" y="32.3">GND</text>
<text x="101.5" y="40.8">EN</text>
<text x="101.5" y="37.9">RW</text>
<text x="61.9" y="46.4">3.3V</text>
<text x="101.5" y="43.6">D4</text>
<text x="101.5" y="46.4">D5</text>
<text x="212.8" y="46.4">GND_12</text>
<text x="61.9" y="49.3">5V</text>
<text x="61.9" y="52.1">GND</text>
<text x="101.5" y="49.3">D6</text>
<text x="98.7" y="57.8">out3</text>
<text x="101.5" y="54.9">D7</text>
<text x="61.9" y="60.6">D0</text>
<text x="61.9" y="63.5">A0</text>
<text x="98.7" y="63.5">out1</text>
<text x="98.7" y="60.6">out2</text>
<text x="61.9" y="66.3">DATA</text>
<text x="61.9" y="69.1">AD0</text>
<text x="61.9" y="72">SDA</text>
<text x="195.5" y="72">12V</text>
<text x="215.3" y="66.3">12V</text>
<text x="61.9" y="74.8">SCL</text>
<text x="155.2" y="83.3">5V</text>
<text x="155.2" y="89">out1</text>
<text x="193" y="97.5">GND_12</text>
<text x="212.8" y="97.5">GND_12</text>
<text x="215.3" y="108.8">12V</text>
<text x="198.3" y="114.5">12V</text>
<text x="158.1" y="125.8">5V</text>
<text x="48.9" y="128.7">5V</text>
<text x="158.1" y="131.5">out2</text>
<text x="101.5" y="137.2">5V</text>
<text x="48.9" y="140">GND</text>
<text x="98.7" y="140">GND</text>
<text x="195.8" y="140">GND_12</text>
<text x="212.8" y="140">GND_12</text>
<text x="61.4" y="149.1" transform="rotate(-90 61.4 149.1)">RS</text>
<text x="64.2" y="149.1" transform="rotate(-90 64.2 149.1)">RW</text>
<text x="67.1" y="149.1" transform="rotate(-90 67.1 149.1)">EN</text>
<text x="81.2" y="149.1" transform="rotate(-90 81.2 149.1)">D4</text>
<text x="84" y="149.1" transform="rotate(-90 84 149.1)">D5</text>
<text x="86.8" y="149.1" transform="rotate(-90 86.8 149.1)">D6</text>
<text x="89.7" y="149.1" transform="rotate(-90 89.7 149.1)">D7</text>
<text x="215.3" y="148.5">12V</text>
<text x="198.3" y="154.2">12V</text>
<text x="158.1" y="165.5">5V</text>
<text x="158.1" y="171.2">out3</text>
<text x="195.8" y="179.7">GND_12</text>
<text x="212.8" y="179.7">GND_12</text>
<text x="22.4" y="185.4">A0</text>
<text x="64.8" y="182.5">GND</text>
<text x="64.8" y="185.4">AD0</text>
<text x="110" y="185.4">5V</text>
<text x="22.4" y="188.2">D0</text>
<text x="22.4" y="191.1">GND</text>
<text x="64.8" y="188.2">SDA</text>
<text x="64.8" y="191.1">SCL</text>
<text x="110" y="188.2">DATA</text>
<text x="110" y="191.1">NC</text>
<text x="22.4" y="193.9">5V</text>
<text x="64.8" y="193.9">5V</text>
<text x="110" y="193.9">GND</text>
</g>
<text font-size="2" fill="#0e0e0e" x="69" y="142.1">D0 D1D2 D3 D4 D5 D6D7</text>
<g font-size="1.5" fill="#0e0e0e">
<text x="173.6" y="83.2">1</text>
<text x="192.9" y="83.2">4</text>
<text x="173.6" y="89.2">2</text>
<text x="193.2" y="88.6">3</text>
<text x="176.4" y="125.8">1</text>
<text x="195.7" y="125.8">4</text>
<text x="54.3" y="128.6">2</text>
<text x="96.4" y="128.6">15</text>
<text x="176.4" y="131.7">2</text>
<text x="196" y="131.1">3</text>
<text x="54.3" y="134.6">3</text>
<text x="54.3" y="140">1</text>
<text x="61.4" y="141.9">RS R/W E</text>
<text x="66.1" y="140.8" transform="rotate(-90 66.1 140.8)">|</text>
<text x="96.4" y="140">16</text>
<text x="61.6" y="145.4" transform="rotate(-90 61.6 145.4)">4</text>
<text x="64.4" y="145.4" transform="rotate(-90 64.4 145.4)">5</text>
<text x="67.3" y="145.4" transform="rotate(-90 67.3 145.4)">6</text>
<text x="70.1" y="145.4" transform="rotate(-90 70.1 145.4)">7</text>
<text x="72.9" y="145.4" transform="rotate(-90 72.9 145.4)">8</text>
<text x="75.7" y="145.4" transform="rotate(-90 75.7 145.4)">9</text>
<text x="78.6" y="145.4" transform="rotate(-90 78.6 145.4)">10</text>
<text x="81.4" y="145.4" transform="rotate(-90 81.4 145.4)">11</text>
<text x="84.2" y="145.4" transform="rotate(-90 84.2 145.4)">12</text>
<text x="87" y="145.4" transform="rotate(-90 87 145.4)">13</text>
<text x="89.9" y="145.4" transform="rotate(-90 89.9 145.4)">14</text>
<text x="176.4" y="165.5">1</text>
<text x="195.7" y="165.5">4</text>
<text x="176.4" y="171.4">2</text>
<text x="196" y="170.9">3</text>
</g>
<g font-size="1" fill="#0e0e0e">
<text x="171.4" y="34">+DC</text>
<text x="176.2" y="34">1</text>
<text x="171.6" y="39.7">-DC</text>
<text x="176.2" y="39.7">2</text>
<text x="176.2" y="36.8">3</text>
<text x="48.7" y="131.2" transform="rotate(-90 48.7 131.2)">1</text>
<text x="51.8" y="134.7">2</text>
<text x="48.7" y="139.1" transform="rotate(-90 48.7 139.1)">3</text>
</g>
</svg>
